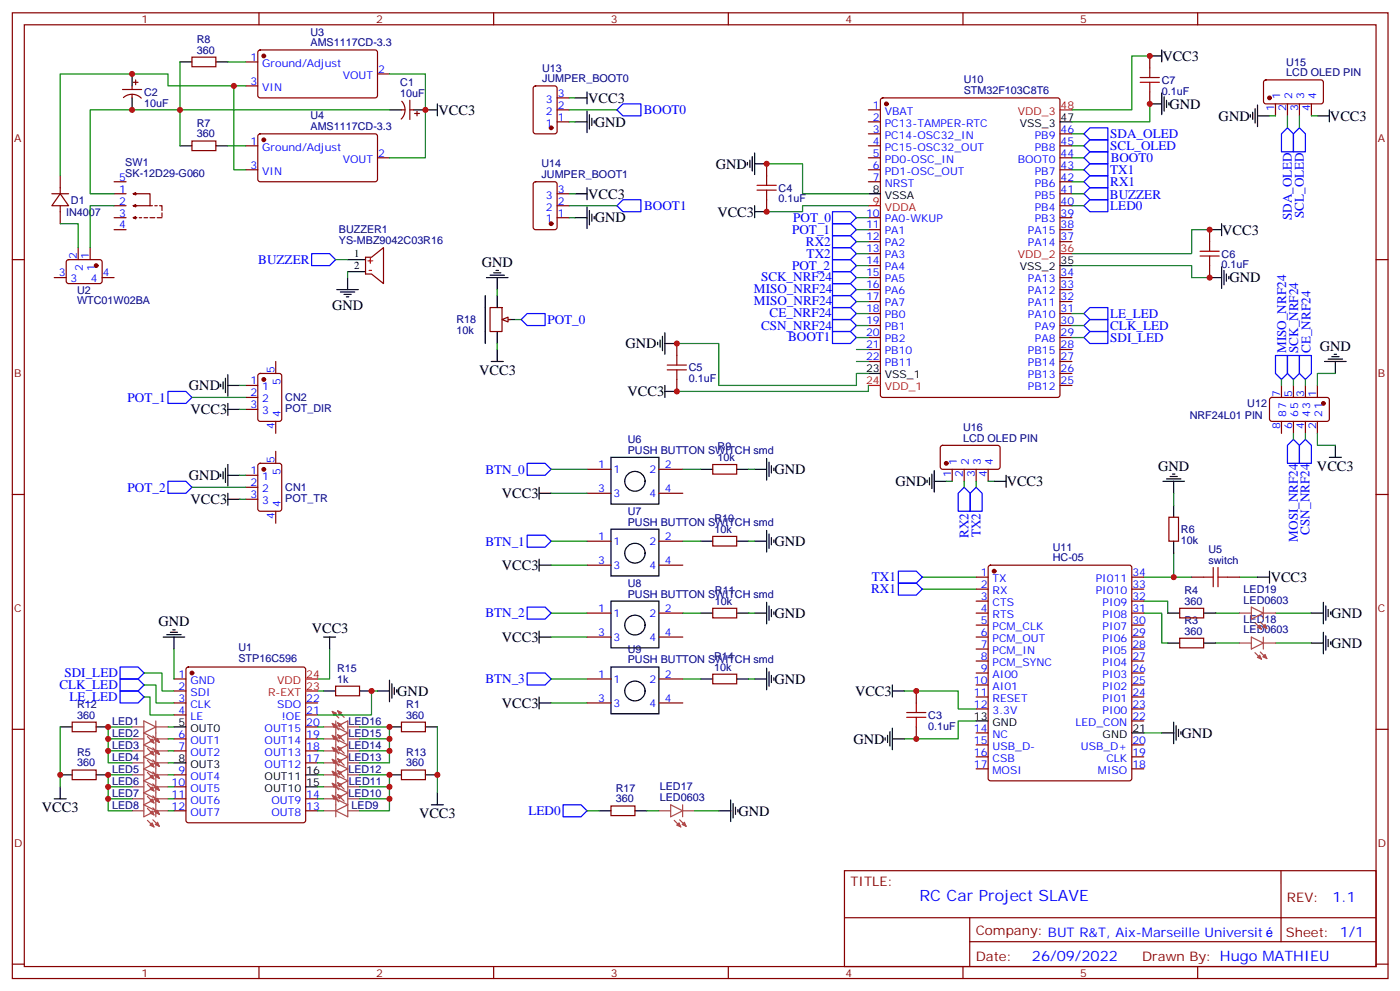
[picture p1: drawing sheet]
<svg xmlns="http://www.w3.org/2000/svg" width="413mm" height="292mm" viewBox="0 0 413 292" stroke-linecap="round" stroke-linejoin="round" font-family="sans-serif">
<g fill="none" stroke="#870000" stroke-width=".35">
<path d="M3.6 3.8h405.4v284.3h-405.4zM7.2 7.3h398.2v277.3h-398.2zM72.4 18.2h3.6M76.2 14.9l.5-.2 34.1 .1 .4 .6v13l-.7 .4h-34.1l-.4-.7v-12.7zM76.3 3.8v3.5M145.5 3.8v3.5M214.6 3.8v3.5M283.7 3.8v3.5M352.9 3.8v3.5M36.1 26.4h5.6M36.4 28.7a3.8 3.8 0 0 1 5.2 .2M38.9 25.3v1.1"/>
<path d="M38.9 27.8v1M39.3 24.2h1.4M40 23.5v1.4M72.4 25.3h3.6M76.2 39.6l.5-.2 34.1 .1 .4 .6v13l-.7 .4h-34.1l-.4-.7v-12.7zM111.2 21.8h3.6M118.3 32.3h1M118.4 29.8a3.8 3.8 0 0 1-.2 5.3M120.8 29.5v5.7M120.8 32.3h1M122.2 33.4h1.4M122.9 32.7v1.4"/>
<path d="M15.3 57h4.9M17.7 57l2.5 3.6h-4.9zM17.7 51.8v5.2M72.4 42.9h3.6M72.4 50h3.6M111.2 46.5h3.6M3.6 76.4h3.6M17.7 60.6v5.3M107.7 75.7h1.8l3.5-2.8v10.6l-3.5-2.8h-1.8zM405.4 76.4h3.6M144.4 90.6h3.5v7h-3.5zM148.6 94.1h1.8"/>
<path d="M72.4 113.5h3.6M72.4 117h3.6M76.2 110.2l.5-.2h5.6l.7 .4v13l-.5 .6-5.8 .1-.7-.5v-12.9zM81.2 106.4v3.6M72.4 139.9h3.6M72.4 120.5h3.6M76.2 136.6l.5-.2h5.6l.7 .5v12.9l-.5 .7h-5.8l-.7-.4v-13zM81.2 124.1v3.5M81.2 132.9v3.5M173 138.2h7M194.1 138.2h7.1M3.6 145.6h3.6"/>
<path d="M72.4 143.5h3.6M72.4 147h3.6M81.2 150.5v3.6M173 145.2h7M173 159.3h7M194.1 145.2h7.1M194.1 159.3h7.1M405.4 145.6h3.6M173 166.4h7M194.1 166.4h7.1M51.3 199.9h3.5M55 196.6l.5-.2h33.9l.5 .2 .2 .5v44.4l-.3 .5-.4 .3h-33.9l-.5-.3-.2-.5v-44.4z"/>
<path d="M173 199.9h7M173 180.5h7M173 187.6h7M194.1 199.9h7.1M194.1 180.5h7.1M194.1 187.6h7.1M3.6 214.7h3.6M21.3 212.6h7v2.8h-7zM51.3 203.4h3.5M51.3 207h3.5M51.3 210.5h3.5M51.3 217.6h3.5"/>
<path d="M90.1 207h3.5M90.1 210.5h3.5M90.1 217.6h3.5M90.1 214h3.5M118.3 212.6h7v2.8h-7zM173 207h7M194.1 207h7.1M405.4 214.7h3.6M21.3 226.7h7v2.9h-7zM51.3 221.1h3.5M51.3 228.1h3.5M51.3 231.7h3.5"/>
<path d="M51.3 235.2h3.5M51.3 238.7h3.5M90.1 221.1h3.5M90.1 235.2h3.5M90.1 238.7h3.5M90.1 224.6h3.5M118.3 226.7h7v2.9h-7zM180 237.3h7.1v2.8h-7.1zM248.8 256.4h156.6v28.2h-156.6zM377.4 256.4v20.9M248.8 270.2h156.5M285.7 277.3h119.6"/>
<path d="M285.7 270.2v14.1M3.6 283.9h3.6M76.3 284.6v3.5M145.5 284.6v3.5M214.6 284.6v3.5M283.7 284.6v3.5M352.9 284.6v3.5M405.4 283.9h3.6"/>
</g>
<g fill="#870000" stroke="#870000" stroke-width=".35">
<circle cx="56.6" cy="198.2" r=".53"/>
<circle cx="77.7" cy="16.5" r=".53"/>
<circle cx="77.7" cy="41.2" r=".53"/>
<circle cx="77.7" cy="138.2" r=".53"/>
<circle cx="77.7" cy="111.7" r=".53"/>
</g>
<g fill="none" stroke="#000" stroke-width=".35">
<path d="M38.9 21.8v3.5M38.9 28.8v3.5M114.8 32.3h3.5M121.8 32.3h3.5M102.4 80h5.3M102.4 76.4h5.3M146.5 87v3.6M146.5 97.6v3.5M148.3 94.1h3.5M180 134.7h14.1v13.7h-14.1zM180 155.8h14.1v13.8h-14.1zM180 177h14.1v13.7h-14.1z"/>
<path d="M180 196.4h14.1v13.7h-14.1zM17.7 214h3.6M28.3 214h3.6M51.3 214h3.5M114.8 214h3.5M125.3 214h3.6M17.7 228.1h3.6M28.3 228.1h3.6M51.3 224.6h3.5M90.1 231.7h3.5M90.1 228.1h3.5M114.8 228.1h3.5"/>
<path d="M125.3 228.1h3.6M176.5 238.7h3.5M187.1 238.7h3.5"/>
<circle cx="187.1" cy="141.7" r="2.96"/>
<circle cx="187.1" cy="162.9" r="2.96"/>
<circle cx="187.1" cy="184.1" r="2.96"/>
<circle cx="187.1" cy="203.5" r="2.96"/>
</g>
<path d="M108.4 76.8h1.4M108.8 79.6h.7M109.1 76.1v1.4M90.1 199.9h3.5M90.1 203.4h3.5" fill="none" stroke="#f00" stroke-width=".35"/>
<g fill="none" stroke="#a64a4a" stroke-width=".35">
<path d="M38.9 214h3.5M38.9 217.6h3.5M42.4 212.3l3.5 1.7-3.5 1.8 3.5 1.8-3.5 1.7 3.5 1.8-3.5 1.7 3.5 1.8-3.5 1.8 3.5 1.7-3.5 1.8 3.5 1.8-3.5 1.7 3.5 1.8-3.5 1.8 3.5 1.7-3.5 1.8zM43.4 216.9l2 1.9M45 216.7l2 1.9M45.9 212.3v28.2M46 214h3.5M46 217.6h3.5M95.4 214h3.4M95.4 217.6h3.4M97.9 216.5l1.9 1.9M97.9 213l1.9 1.9"/>
<path d="M97.9 209.4l1.9 2M98.9 214l3.6-1.7v28.2l-3.6-1.8 3.6-1.7-3.6-1.8 3.6-1.8-3.6-1.7 3.6-1.8-3.6-1.8 3.6-1.7-3.6-1.8 3.6-1.8-3.6-1.7 3.6-1.8-3.6-1.7 3.6-1.8zM98.9 212.3v28.2M99.5 219.9l1.9 1.9M99.5 216.3l1.9 2M99.5 212.8l1.9 1.9M99.5 209.3l1.9 1.9M102.5 214h3.4M102.5 217.6h3.4M38.9 221.1h3.5M38.9 224.6h3.5M38.9 228.1h3.5"/>
<path d="M38.9 231.7h3.5M38.9 235.2h3.5M38.9 238.7h3.5M43.4 220.4l2 1.9M43.4 223.9l2 1.9M43.4 227.4l2 2M43.4 231l2 1.9M43.4 234.5l2 1.9M43.4 238l2 2M45 220.2l2 1.9M45 223.7l2 2M45 227.3l2 1.9"/>
<path d="M45 230.8l2 1.9M45 234.3l2 2M45 237.8l2 2M46 221.1h3.5M46 224.6h3.5M46 228.1h3.5M46 231.7h3.5M46 235.2h3.5M46 238.7h3.5M95.4 221.1h3.4M95.4 224.6h3.4M95.4 228.1h3.4"/>
<path d="M95.4 231.7h3.4M95.4 235.2h3.4M95.4 238.7h3.4M97.9 234.1l1.9 2M97.9 230.6l1.9 2M97.9 227.1l1.9 1.9M97.9 223.6l1.9 1.9M97.9 220l1.9 2M99.5 234l1.9 1.9M99.5 230.4l1.9 2M99.5 226.9l1.9 1.9M99.5 223.4l1.9 1.9"/>
<path d="M102.5 221.1h3.4M102.5 224.6h3.4M102.5 228.1h3.4M102.5 231.7h3.4M102.5 235.2h3.4M102.5 238.7h3.4M194.1 238.7h3.5M197.6 237l3.5 1.7-3.5 1.8zM201.1 237v3.5M201.2 238.7h3.5M43.4 241.5l2 2M45 241.4l2 1.9"/>
<path d="M198.7 241.5l1.9 2M200.3 241.4l1.9 1.9"/>
</g>
<g fill="#a64a4a" stroke="#a64a4a" stroke-width=".29">
<path d="M44.9 217.6l.5 1.2-1.3-.5z"/>
<path d="M45.7 218.1l.7-.7 .6 1.2z"/>
<path d="M44.1 221.8l.8-.7 .5 1.2z"/>
<path d="M45.7 221.6l.7-.7 .6 1.2z"/>
<path d="M44.1 225.3l.8-.7 .5 1.2z"/>
<path d="M45.7 225.1l.7-.7 .6 1.3z"/>
<path d="M44.1 228.8l.8-.7 .5 1.3z"/>
<path d="M45.7 228.7l.7-.7 .6 1.2z"/>
<path d="M44.1 232.4l.8-.7 .5 1.2z"/>
<path d="M45.7 232.2l.7-.7 .6 1.2z"/>
<path d="M44.1 235.9l.8-.7 .5 1.2z"/>
<path d="M45.7 235.7l.7-.7 .6 1.3z"/>
<path d="M44.1 239.4l.8-.7 .5 1.3z"/>
<path d="M45.7 239.3l.7-.8 .6 1.3z"/>
<path d="M44.1 243l.8-.7 .5 1.2z"/>
<path d="M45.7 242.8l.7-.7 .6 1.2z"/>
<path d="M99.5 234l1.2 .5-.7 .7z"/>
<path d="M97.9 234.1l1.2 .6-.7 .7z"/>
<path d="M99.5 230.4l1.2 .6-.7 .7z"/>
<path d="M97.9 230.6l1.2 .5-.7 .7z"/>
<path d="M99.5 226.9l1.2 .5-.7 .7z"/>
<path d="M97.9 227.1l1.2 .5-.7 .7z"/>
<path d="M99.5 223.4l1.2 .5-.7 .7z"/>
<path d="M97.9 223.6l1.2 .5-.7 .7z"/>
<path d="M99.5 219.9l1.2 .5-.7 .7z"/>
<path d="M97.9 220l1.2 .6-.7 .7z"/>
<path d="M99.5 216.3l1.2 .6-.7 .7z"/>
<path d="M97.9 216.5l1.2 .5-.7 .7z"/>
<path d="M99.5 212.8l1.2 .5-.7 .7z"/>
<path d="M97.9 213l1.2 .5-.7 .7z"/>
<path d="M99.5 209.3l1.2 .5-.7 .7z"/>
<path d="M97.9 209.4l1.2 .6-.7 .7z"/>
<path d="M199.4 243l.7-.7 .5 1.2z"/>
<path d="M201 242.8l.7-.7 .5 1.2z"/>
</g>
<path d="M147.9 94.1l1.8-.7v1.4z" fill="#f0f0f0" stroke="#870000" stroke-width=".35"/>
<g fill="none" stroke="#000" stroke-width=".35">
<path d="M53 18.2h3.6M63.6 18.2h3.5M338.8 16.5h3.5M342.3 14.7v3.5M125.3 32.3h3.6M128.9 30.6v3.5M169.4 35.9h3.6M169.4 28.8h3.6M173 27.1v3.5M173 32.7v6.4M173.7 33.8v4.2M174.4 34.8v2.1"/>
<path d="M175.1 35.5v.7M312.3 35.9h3.5M338.8 30.6h3.5M342.3 27.4v6.4M343 28.5v4.2M343.7 29.5v2.1M344.4 30.2v.7M368.4 33.8v.7M369.1 33.1v2.1M369.8 32v4.2M370.5 34.1h3.6M370.5 30.9v6.4"/>
<path d="M388.2 34.1h3.5M391.7 32.3v3.6M53 42.9h3.6M63.6 42.9h3.5M169.4 57h3.6M173 55.3v3.5M220.2 47.9v.7M220.9 47.2v2.1M221.7 46.1v4.2M222.4 48.2h3.5M222.4 45v6.4M255.9 57h3.5"/>
<path d="M146.2 79.6h.7M169.4 64.1h3.6M173 60.9v6.4M173.7 62v4.2M174.4 63v2.2M175.1 63.7v.8M222.4 60.6v3.5M222.4 62.3h3.5M312.3 78.2h3.5M356.4 67.6h3.5M359.9 65.9v3.5M359.9 78.6v6.3"/>
<path d="M360.6 79.6v4.3M99.2 85.3h6.4M100.3 86h4.2M101.4 86.7h2.1M102.1 87.4h.7M102.4 81.7v3.6M143 87v14.1M143.3 81.7h6.4M144.4 81h4.2M145.5 80.3h2.1M146.5 81.7v3.6M195.2 99v4.3"/>
<path d="M195.9 98v6.3M356.4 81.7h3.5M361.4 80.7v2.1M362.1 81.4v.7M65 113.1v.7M65.7 112.4v2.1M66.4 111.4v4.2M67.1 113.5h3.6M67.1 110.3v6.4M67.1 118.8v3.5M144.7 106.4h3.6M146.5 102.9v3.5"/>
<path d="M193.8 100.8v.7M194.5 100.1v2.1M195.9 115.3h3.5M195.9 113.5v3.5M195.9 101.1h3.5M255.9 110h3.5M390.3 106.4h6.3M391.3 105.7h4.3M392.4 105h2.1M393.1 104.3h.7M393.5 106.4v3.6M65 139.6v.7"/>
<path d="M65.7 138.9v2.1M66.4 137.8v4.3M67.1 136.8v6.3M67.1 139.9h3.6M67.1 120.5h3.6M206.5 138.2h3.5M217.1 138.2h3.5M222.4 138.2h3.5M225.9 135v6.4M226.6 136.1v4.2M227.3 137.1v2.1M228 137.8v.7"/>
<path d="M274.6 139.6v4.2M275.3 138.5v6.4M296.4 139.9v3.6M345.5 139.6h.7M391.7 134.7h3.5M393.5 131.1v3.6M67.1 145.2v3.6M67.1 147h3.6M158.9 145.2h3.5M158.9 143.5v3.5M206.5 159.3h3.5M217.1 159.3h3.5"/>
<path d="M222.4 159.3h3.5M225.9 156.2v6.3M226.6 157.2v4.3M227.3 158.3v2.1M228 159v.7M273.2 141.4v.7M273.9 140.7v2.1M275.3 141.7h3.5M292.9 141.7h3.5M342.7 141.7h6.3M343.7 141h4.2M344.8 140.3h2.1"/>
<path d="M345.8 141.7v3.5M345.8 148.8v3.5M345.8 159.3v3.6M158.9 164.6v3.6M158.9 166.4h3.5M225.9 177.3v6.4M226.6 178.4v4.2M227.3 179.5v2.1M370.5 169.9h3.6M374.1 168.2v3.5M389.9 177.3v6.4M390.6 178.4v4.2"/>
<path d="M391.3 179.5v2.1M48.1 187.6h6.3M49.1 186.9h4.3M50.2 186.2h2.1M50.9 185.5h.7M51.3 187.6v3.5M95.4 187.6h3.5M97.1 187.6v3.5M158.9 185.8v3.5M158.9 187.6h3.5M206.5 180.5h3.5M206.5 199.9h3.5"/>
<path d="M217.1 180.5h3.5M217.1 199.9h3.5M222.4 180.5h3.5M222.4 199.9h3.5M225.9 196.7v6.4M226.6 197.8v4.2M227.3 198.9v2.1M228 180.2v.7M228 199.6v.7M344.1 189.3h3.5M344.1 180.5h3.5M354.6 189.3h3.6"/>
<path d="M354.6 180.5h3.6M386.4 189.3h3.5M386.4 180.5h3.5M389.9 186.2v6.3M390.6 187.2v4.3M391.3 188.3v2.1M392 180.2v.7M392 189v.7M95.4 203.4h3.5M105.9 203.4h3.6M111.2 203.4h3.6M114.8 200.3v6.3"/>
<path d="M115.5 201.3v4.3M116.2 202.4v2.1M116.9 203.1v.7M158.9 205.2v3.5M158.9 207h3.5M260.8 217.2v.7M261.5 216.5v2.1M262.2 215.4v4.3M262.9 203.4h3.6M262.9 201.7v3.5M262.9 214.4v6.3M262.9 217.6h3.6"/>
<path d="M287.6 212.3h3.5M333.5 215.8h3.5M342.3 215.8h3.5M345.8 212.6v6.4M346.5 213.7v4.2M347.2 214.7v2.2M347.9 215.4v.7M16 235.2h3.5M17.7 231.7v3.5M127.1 237h3.5M128.9 233.4v3.6M211.8 238.7h3.5"/>
<path d="M215.3 235.5v6.4M216 236.6v4.2M216.7 237.7v2.1M217.4 238.4v.7"/>
</g>
<g fill="none" stroke="#870000" stroke-width=".35">
<path d="M56.6 16.8h7v2.8h-7zM338.8 16.5v3.5M157.3 25.5l.5-.2h5.6l.7 .4v13l-.4 .6-5.9 .1-.7-.5v-12.9zM164.1 32.3h3.6M164.1 35.9h3.6M164.1 28.8h3.6M255.9 32.3h3.5M255.9 35.9h3.5M255.9 39.4h3.5M259.6 29l.5-.2h51.5l.7 .5v87l-.4 .7h-51.8l-.6-.4-.1-87.1zM312.3 39.4h3.5M338.8 27.1v3.5"/>
<path d="M372.5 23.7l.5-.2 16.5 .1 .4 .6v6l-.7 .4-16.5-.1-.4-.6v-5.7zM375.8 30.6v3.5M379.3 30.6v3.5M382.9 30.6v3.5M386.4 30.6v3.5M33.6 53.5h3.5M33.6 57h3.5M40.3 57h-1l.7-.3v.7l-.7-.4h4.9v3.6h-4.9l.7 .3v-.7l-.7 .4h1M56.6 41.5h7v2.8h-7zM157.3 53.7l.5-.2h5.6l.7 .4v13l-.4 .7h-5.9l-.7-.4v-13zM164.1 57h3.6M225.9 48.2v3.6"/>
<path d="M225.9 58.8v3.5M255.9 53.5h3.5M255.9 42.9h3.5M255.9 46.5h3.5M255.9 50h3.5M312.3 53.5h3.5M312.3 57h3.5M312.3 42.9h3.5M312.3 46.5h3.5M312.3 50h3.5M19.7 76.7l.5-.3 9.5 .1 .4 .7-.1 5.9-.6 .4-9.5-.1-.4-.6v-5.6zM23 72.9v3.5"/>
<path d="M26.6 72.9v3.5M33.6 67.6h3.5M33.6 60.6h3.5M33.6 64.1h3.5M39.3 64.1l.7 .4v-.8l-.7 .4h1M41 64.1h.7M42.4 64.1h1.1M44.2 60.6h.7M44.2 64.1h1.4M45.6 60.6h.7M46.3 64.1h1.4M47 60.6h.7v1.4"/>
<path d="M47.7 62.7v1M164.1 60.6h3.6M164.1 64.1h3.6M255.9 67.6h3.5M255.9 64.1h3.5M255.9 71.2h3.5M255.9 74.7h3.5M255.9 78.2h3.5M312.3 67.6h3.5M312.3 60.6h3.5M312.3 64.1h3.5M312.3 71.2h3.5"/>
<path d="M356.4 67.6v3.6M356.4 78.2v3.5M16 81.7h3.5M30.1 81.7h3.5M255.9 81.7h3.5M255.9 85.3h3.5M255.9 88.8h3.5M255.9 92.3h3.5M255.9 95.8h3.5M255.9 99.4h3.5M312.3 81.7h3.5M312.3 85.3h3.5"/>
<path d="M312.3 88.8h3.5M312.3 92.3h3.5M312.3 95.8h3.5M312.3 99.4h3.5M199.4 101.1v3.6M199.4 111.7v3.6M255.9 102.9h3.5M255.9 106.4h3.5M312.3 102.9h3.5M312.3 106.4h3.5M312.3 113.5h3.5M312.3 110h3.5"/>
<path d="M374.3 117.2l.5-.2 16.5 .1 .4 .6-.1 5.9-.6 .5-16.5-.1-.4-.6v-5.7zM377.6 113.5v3.5M381.1 113.5v3.5M384.6 113.5v3.5M388.2 113.5v3.5M210 136.8h7.1v2.8h-7.1zM277.3 131.3l.4-.2 16.5 .1 .5 .6-.1 6-.6 .4-16.5-.1-.5-.6v-5.7zM280.6 138.2v3.5M284.1 138.2v3.5M287.6 138.2v3.5M291.1 138.2v3.5M377.6 124.1v3.5"/>
<path d="M381.1 124.1v3.5M384.6 124.1v3.5M388.2 124.1v3.5M210 157.9h7.1v2.9h-7.1zM344.4 152.3h2.8v7h-2.8zM210 179.1h7.1v2.8h-7.1zM287.6 169.9h3.5M287.6 173.5h3.5M287.6 177h3.5M291.4 166.6l.5-.2h40.9l.6 .4 .1 62.4-.5 .6-41.1 .1-.7-.5-.1-62.3zM333.5 169.9h3.5M333.5 173.5h3.5"/>
<path d="M333.5 177h3.5M347.6 179.1h7v2.8h-7zM351.1 169.9h3.5M361.7 169.9h3.5M210 198.5h7.1v2.8h-7.1zM287.6 180.5h3.5M287.6 184h3.5M287.6 187.6h3.5M287.6 191.1h3.5M287.6 194.6h3.5M287.6 198.2h3.5M333.5 180.5h3.5"/>
<path d="M333.5 184h3.5M333.5 187.6h3.5M333.5 191.1h3.5M333.5 194.6h3.5M333.5 198.2h3.5M347.6 187.9h7v2.8h-7zM98.9 202h7v2.9h-7zM270 203.4v3.6M270 214v3.6M287.6 201.7h3.5M287.6 205.2h3.5M287.6 208.7h3.5"/>
<path d="M287.6 215.8h3.5M287.6 219.3h3.5M333.5 201.7h3.5M333.5 205.2h3.5M333.5 208.7h3.5M333.5 219.3h3.5M333.5 212.3h3.5M287.6 222.8h3.5M287.6 226.4h3.5M333.5 222.8h3.5M333.5 226.4h3.5"/>
</g>
<g fill="#870000" stroke="#870000" stroke-width=".35">
<circle cx="261.2" cy="30.6" r=".53"/>
<circle cx="28.3" cy="78.2" r=".53"/>
<circle cx="292.9" cy="168.2" r=".53"/>
<circle cx="389.9" cy="118.8" r=".53"/>
<circle cx="162.4" cy="37.6" r=".53"/>
<circle cx="162.4" cy="65.9" r=".53"/>
<circle cx="374.1" cy="28.8" r=".53"/>
<circle cx="278.8" cy="136.4" r=".53"/>
</g>
<path d="M312.3 32.3h3.5M255.9 60.6h3.5M312.3 74.7h3.5M255.9 113.5h3.5" fill="none" stroke="#f00" stroke-width=".35"/>
<g fill="none" stroke="#008700" stroke-width=".35">
<path d="M53 18.2v24.7M67.1 18.2h5.3M338.8 16.5h-5.3v15.8h-17.7M68.9 25.3v24.7h3.5M72.4 25.3h-22.9v-3.5h-31.8v30M114.8 21.8h10.5v24.7h-10.5M114.8 32.3h-88.2v24.7h7M167.7 32.3h14.1M167.7 28.8h1.7M167.7 35.9h1.7M315.8 39.4h3.6M338.8 30.6v5.3h-23"/>
<path d="M374.1 34.1h1.7M379.3 34.1v3.5M382.9 34.1v3.5M386.4 34.1h1.8M67.1 42.9h5.3M167.7 57h1.7M225.9 48.2h10.6v8.8h19.4M315.8 42.9h3.6M315.8 50h3.6M315.8 53.5h3.6M315.8 57h3.6M315.8 46.5h3.6"/>
<path d="M17.7 65.9h5.3v7M33.6 60.6h-7v12.3M98.9 76.4h3.5M102.4 80v1.7M167.7 64.1h1.7M167.7 60.6h14.1M252.3 64.1h3.6M252.3 67.6h3.6M252.3 78.2h3.6M252.3 71.2h3.6M252.3 74.7h3.6M255.9 60.6h-19.4v1.7h-10.6"/>
<path d="M315.8 78.2h35.3v3.5h5.3M315.8 60.6h3.6M356.4 67.6h-5.3v7.1h-35.3M146.5 85.3v1.7M151.8 94.1h1.8M252.3 81.7h3.6M252.3 85.3h3.6M252.3 88.8h3.6M252.3 92.3h3.6M252.3 99.4h3.6M252.3 95.8h3.6M315.8 92.3h3.6"/>
<path d="M315.8 99.4h3.6M315.8 95.8h3.6M56.6 117h15.8M70.7 113.5h1.7M146.5 101.1v1.8M199.4 101.1h12.4v12.4h40.5v-3.5h3.6M252.3 102.9h3.6M252.3 106.4h3.6M255.9 113.5v1.8h-56.5M377.6 111.7v1.8M381.1 111.7v1.8M384.6 111.7v1.8"/>
<path d="M393.5 110h-5.3v3.5M70.7 139.9h1.7M70.7 120.5h1.7M162.4 138.2h10.6M201.2 138.2h5.3M220.6 138.2h1.8M381.1 127.6v1.8M384.6 127.6v1.8M388.2 127.6v3.5h5.3M56.6 143.5h15.8M70.7 147h1.7M162.4 159.3h10.6"/>
<path d="M162.4 145.2h10.6M201.2 159.3h5.3M220.6 159.3h1.8M278.8 141.7h1.8M284.1 141.7v1.8M287.6 141.7v1.8M291.1 141.7h1.8M345.8 145.2v3.6M162.4 166.4h10.6M271.7 169.9h15.9M271.7 173.5h15.9M337 177h7.1v3.5"/>
<path d="M337 169.9h14.1M345.8 162.9v7M365.2 169.9h5.3M42.4 198.2h5.3v5.2h3.6M51.3 191.1v8.8M97.1 191.1v8.8h-3.5M162.4 180.5h10.6M162.4 199.9h10.6M162.4 187.6h10.6M201.2 180.5h5.3M201.2 199.9h5.3M220.6 180.5h1.8"/>
<path d="M220.6 199.9h1.8M337 180.5h5.3v8.8h1.8M358.2 189.3h7M358.2 180.5h7M375.8 189.3h10.6M375.8 180.5h10.6M17.7 214v17.7M31.9 217.6v3.5h7M38.9 214h-7v3.6h7M42.4 201.7h3.6v5.3h5.3M42.4 205.2h1.8v5.3h7.1M49.5 214h1.8"/>
<path d="M49.5 217.6h1.8M93.6 203.4h1.8M93.6 214h1.8M93.6 217.6h1.8M105.9 214h8.9v3.6h-8.9M111.2 203.4h-1.7v7.1h-15.9M114.8 217.6v3.5h-8.9M128.9 214v19.4M162.4 207h10.6M266.5 203.4h15.8v5.3h5.3M287.6 212.3h-5.3v5.3h-15.8M337 215.8h5.3"/>
<path d="M31.9 221.1v3.5h7M31.9 231.7v3.5h7M31.9 235.2v3.5h7M38.9 228.1h-7v3.6h7M49.5 238.7h1.8M49.5 221.1h1.8M49.5 224.6h1.8M49.5 228.1h1.8M49.5 231.7h1.8M49.5 235.2h1.8M93.6 238.7h1.8M93.6 221.1h1.8"/>
<path d="M93.6 224.6h1.8M93.6 228.1h1.8M93.6 231.7h1.8M93.6 235.2h1.8M105.9 228.1h8.9v3.6h-8.9M114.8 221.1v3.5h-8.9M114.8 231.7v3.5h-8.9M114.8 235.2v3.5h-8.9M173 238.7h3.5M190.6 238.7h3.5M204.7 238.7h7.1"/>
</g>
<path d="M368.7 178.8l3.5 1.7-3.5 1.8zM372.2 178.8v3.5M365.2 189.3h3.5M365.2 180.5h3.5M368.7 187.6l3.5 1.7-3.5 1.8zM369.8 192.2l1.9 1.9M369.8 183.3l1.9 2M371.3 192l2 1.9M371.3 183.2l2 1.9M372.2 187.6v3.5M372.3 189.3h3.5M372.3 180.5h3.5" fill="none" stroke="#a64a4a" stroke-width=".35"/>
<g fill="#a64a4a" stroke="#a64a4a" stroke-width=".29">
<path d="M370.5 193.6l.7-.7 .5 1.2z"/>
<path d="M372.1 193.4l.7-.7 .5 1.2z"/>
<path d="M370.5 184.7l.7-.7 .5 1.3z"/>
<path d="M372.1 184.6l.7-.7 .5 1.2z"/>
</g>
<g fill="none" stroke="#00f" stroke-width=".35">
<path d="M181.8 32.3l1.8-1.7h5.2v3.5h-5.2zM321.1 37.6h5.3v3.6h-5.3l-1.7-1.8zM379.3 37.6l1.8 1.8v5.3h-3.5v-5.3zM382.9 37.6l1.7 1.8v5.3h-3.5v-5.3zM319.4 50l1.7-1.8h5.3v3.6h-5.3zM319.4 42.9l1.7-1.7h5.3v3.5h-5.3zM319.4 57l1.7-1.7h5.3v3.5h-5.3zM321.1 51.8h5.3v3.5h-5.3l-1.7-1.8zM321.1 44.7h5.3v3.5h-5.3l-1.7-1.7zM91.8 74.7h5.3l1.8 1.7-1.8 1.8h-5.3zM181.8 60.6l1.8-1.8h5.2v3.5h-5.2zM245.3 80h5.3l1.7 1.7-1.7 1.8h-5.3z"/>
<path d="M245.3 62.3h5.3l1.7 1.8-1.7 1.8h-5.3zM245.3 65.9h5.3l1.7 1.7-1.7 1.8h-5.3zM245.3 76.4h5.3l1.7 1.8-1.7 1.8h-5.3zM245.3 69.4h5.3l1.7 1.8-1.7 1.7h-5.3zM245.3 72.9h5.3l1.7 1.8-1.7 1.7h-5.3zM319.4 60.6l1.7-1.8h5.3v3.5h-5.3zM153.6 94.1l1.7-1.8h5.3v3.5h-5.3zM245.3 83.5h5.3l1.7 1.8-1.7 1.7h-5.3zM245.3 87h5.3l1.7 1.8-1.7 1.8h-5.3zM245.3 90.6h5.3l1.7 1.7-1.7 1.8h-5.3zM245.3 94.1h5.3l1.7 1.7-1.7 1.8h-5.3zM245.3 97.6h5.3l1.7 1.8-1.7 1.7h-5.3z"/>
<path d="M319.4 99.4l1.7-1.8h5.3v3.5h-5.3zM321.1 90.6h5.3v3.5h-5.3l-1.7-1.8zM321.1 94.1h5.3v3.5h-5.3l-1.7-1.8zM49.5 115.3h5.3l1.8 1.7-1.8 1.8h-5.3zM375.8 104.7h3.5v5.3l-1.7 1.7-1.8-1.7zM379.3 104.7h3.6v5.3l-1.8 1.7-1.8-1.7zM382.9 104.7h3.5v5.3l-1.8 1.7-1.7-1.7zM155.3 136.4h5.3l1.8 1.8-1.8 1.7h-5.3zM381.1 129.4l1.8 1.7v5.3h-3.6v-5.3zM382.9 131.1l1.7-1.7 1.8 1.7v5.3h-3.5zM49.5 141.7h5.3l1.8 1.8-1.8 1.7h-5.3zM155.3 157.6h5.3l1.8 1.7-1.8 1.8h-5.3z"/>
<path d="M282.3 145.2l1.8-1.7 1.8 1.7v5.3h-3.6zM287.6 143.5l1.8 1.7v5.3h-3.5v-5.3zM155.3 178.8h5.3l1.8 1.7-1.8 1.8h-5.3zM264.7 171.7h5.3l1.7 1.8-1.7 1.7h-5.3zM264.7 168.2h5.3l1.7 1.7-1.7 1.8h-5.3zM35.4 196.4h5.3l1.7 1.8-1.7 1.7h-5.3zM35.4 199.9h5.3l1.7 1.8-1.7 1.7h-5.3zM155.3 198.2h5.3l1.8 1.7-1.8 1.8h-5.3zM35.4 203.4h5.3l1.7 1.8-1.7 1.8h-5.3zM165.9 237h5.3l1.8 1.7-1.8 1.8h-5.3z"/>
</g>
<g fill="none" stroke="#a10000" stroke-width=".35">
<path d="M336 24.2h5.6M336 22.8h5.6M338.8 20v2.8M338.8 24.2v2.9M223.1 54.6h5.6M223.1 56h5.6M225.9 51.8v2.8M225.9 56v2.8M353.6 75.4h5.6M353.6 74h5.6M356.4 71.2v2.8M356.4 75.4v2.8"/>
<path d="M196.6 107.5h5.6M196.6 108.9h5.6M199.4 104.7v2.8M199.4 108.9v2.8M354.6 169.9h2.9M357.5 167.1v5.7M358.9 167.1v5.7M358.9 169.9h2.8M267.2 211.2h5.6M267.2 209.8h5.6M270 207v2.8M270 211.2v2.8"/>
</g>
<g fill="#c00">
<circle cx="345.8" cy="169.9" r=".88"/>
<circle cx="270" cy="217.6" r=".88"/>
<circle cx="270" cy="203.4" r=".88"/>
<circle cx="125.3" cy="32.3" r=".88"/>
<circle cx="225.9" cy="48.2" r=".88"/>
<circle cx="225.9" cy="62.3" r=".88"/>
<circle cx="338.8" cy="30.6" r=".88"/>
<circle cx="338.8" cy="16.5" r=".88"/>
<circle cx="356.4" cy="67.6" r=".88"/>
<circle cx="356.4" cy="81.7" r=".88"/>
<circle cx="53" cy="32.3" r=".88"/>
<circle cx="38.9" cy="32.3" r=".88"/>
<circle cx="68.9" cy="25.3" r=".88"/>
<circle cx="38.9" cy="21.8" r=".88"/>
<circle cx="199.4" cy="115.3" r=".88"/>
<circle cx="199.4" cy="101.1" r=".88"/>
<circle cx="109.5" cy="203.4" r=".88"/>
<circle cx="31.9" cy="214" r=".88"/>
<circle cx="31.9" cy="217.6" r=".88"/>
<circle cx="31.9" cy="221.1" r=".88"/>
<circle cx="31.9" cy="228.1" r=".88"/>
<circle cx="31.9" cy="231.7" r=".88"/>
<circle cx="31.9" cy="235.2" r=".88"/>
<circle cx="114.8" cy="214" r=".88"/>
<circle cx="114.8" cy="217.6" r=".88"/>
<circle cx="114.8" cy="221.1" r=".88"/>
<circle cx="114.8" cy="228.1" r=".88"/>
<circle cx="114.8" cy="231.7" r=".88"/>
<circle cx="114.8" cy="235.2" r=".88"/>
<circle cx="128.9" cy="228.1" r=".88"/>
<circle cx="17.7" cy="228.1" r=".88"/>
</g>
<text font-size="4.6" fill="#00f" x="270.9" y="265.4">RC Car Project SLAVE</text>
<g font-size="4.2">
<text x="342.5" y="17.9">VCC3</text>
<text x="129.2" y="33.8">VCC3</text>
<text x="173.3" y="30.2">VCC3</text>
<text x="344.6" y="32">GND</text>
<text x="359.1" y="35.6">GND</text>
<text x="391.9" y="35.6">VCC3</text>
<text x="175.3" y="37.3">GND</text>
<text x="210.9" y="49.6">GND</text>
<text x="173.3" y="58.5">VCC3</text>
<text x="175.3" y="65.5">GND</text>
<text x="211.4" y="63.7">VCC3</text>
<text x="360.1" y="69.1">VCC3</text>
<text x="141.9" y="78.6">GND</text>
<text x="362.2" y="83.2">GND</text>
<text x="97.8" y="91.4">GND</text>
<text x="184.3" y="102.6">GND</text>
<text x="388.9" y="103.2">GND</text>
<text x="141.2" y="110.3">VCC3</text>
<text x="55.7" y="114.9">GND</text>
<text x="184.9" y="116.7">VCC3</text>
<text x="56.1" y="122">VCC3</text>
<text x="55.7" y="141.4">GND</text>
<text x="228.2" y="139.6">GND</text>
<text x="263.8" y="143.1">GND</text>
<text x="296.6" y="143.2">VCC3</text>
<text x="341.2" y="138.5">GND</text>
<text x="388" y="138.6">VCC3</text>
<text x="56.1" y="148.4">VCC3</text>
<text x="147.9" y="146.6">VCC3</text>
<text x="228.2" y="160.8">GND</text>
<text x="147.9" y="167.8">VCC3</text>
<text x="374.4" y="171.3">VCC3</text>
<text x="46.7" y="184.3">GND</text>
<text x="228.2" y="182">GND</text>
<text x="392.2" y="182">GND</text>
<text x="91.8" y="186.4">VCC3</text>
<text x="147.9" y="189">VCC3</text>
<text x="392.2" y="190.8">GND</text>
<text x="228.2" y="201.4">GND</text>
<text x="117.1" y="204.9">GND</text>
<text x="147.9" y="208.4">VCC3</text>
<text x="251.9" y="204.9">VCC3</text>
<text x="251.5" y="219">GND</text>
<text x="348.1" y="217.2">GND</text>
<text x="12.3" y="239.2">VCC3</text>
<text x="123.5" y="240.9">VCC3</text>
<text x="217.6" y="240.2">GND</text>
</g>
<g font-size="4.2" fill="#00f">
<text x="392.6" y="265.6">1.1</text>
<text x="304.1" y="283">26/09/2022</text>
</g>
<g font-size="3.9" fill="#00f">
<text x="189.7" y="33.7">BOOT0</text>
<text x="327.1" y="40.7">SDA_OLED</text>
<text x="327.1" y="44.2">SCL_OLED</text>
<text x="327.3" y="47.8">BOOT0</text>
<text x="327.1" y="51.3">TX1</text>
<text x="327" y="58.5">BUZZER</text>
<text x="327.1" y="54.8">RX1</text>
<text x="189.8" y="61.9">BOOT1</text>
<text x="233.7" y="65.4">POT_0</text>
<text x="327.1" y="61.8">LED0</text>
<text x="380.6" y="64.8" transform="rotate(-90 380.6 64.8)">SDA_OLED</text>
<text x="384.1" y="64.2" transform="rotate(-90 384.1 64.2)">SCL_OLED</text>
<text x="233.4" y="68.9">POT_1</text>
<text x="76.1" y="77.6">BUZZER</text>
<text x="237.5" y="72.4">RX2</text>
<text x="237.7" y="75.9">TX2</text>
<text x="224.2" y="82.8">SCK_NRF24</text>
<text x="233.4" y="79.5">POT_2</text>
<text x="222.2" y="86.4">MISO_NRF24</text>
<text x="222.2" y="89.9">MISO_NRF24</text>
<text x="161.3" y="95.3">POT_0</text>
<text x="226.8" y="93.3">CE_NRF24</text>
<text x="327.1" y="93.7">LE_LED</text>
<text x="224.2" y="97.1">CSN_NRF24</text>
<text x="232.2" y="100.5">BOOT1</text>
<text x="327.1" y="97.2">CLK_LED</text>
<text x="327.1" y="100.7">SDI_LED</text>
<text x="378.9" y="104" transform="rotate(-90 378.9 104)">MISO_NRF24</text>
<text x="382.5" y="104" transform="rotate(-90 382.5 104)">SCK_NRF24</text>
<text x="386.1" y="104" transform="rotate(-90 386.1 104)">CE_NRF24</text>
<text x="37.6" y="118.3">POT_1</text>
<text x="143" y="139.5">BTN_0</text>
<text x="37.6" y="144.7">POT_2</text>
<text x="143" y="160.6">BTN_1</text>
<text x="285.3" y="158.3" transform="rotate(-90 285.3 158.3)">RX2</text>
<text x="288.9" y="158.1" transform="rotate(-90 288.9 158.1)">TX2</text>
<text x="382.4" y="159.5" transform="rotate(-90 382.4 159.5)">MOSI_NRF24</text>
<text x="385.9" y="157.4" transform="rotate(-90 385.9 157.4)">CSN_NRF24</text>
<text x="256.9" y="171.2">TX1</text>
<text x="256.7" y="174.7">RX1</text>
<text x="143" y="181.7">BTN_2</text>
<text x="17.5" y="202.9">CLK_LED</text>
<text x="19" y="199.4">SDI_LED</text>
<text x="143" y="201.1">BTN_3</text>
<text x="20.5" y="206.5">LE_LED</text>
<text x="155.7" y="240">LED0</text>
</g>
<g font-size="3.9" fill="#800">
<text x="250.6" y="260.9">TITLE:</text>
<text x="379.2" y="265.6">REV:</text>
<text x="287.5" y="275.1">Company: BUT R&amp;T, Aix-Marseille Universit</text>
<text x="378.9" y="275.8">Sheet: 1/1</text>
<text x="287.5" y="282.8">Date:</text>
<text x="336.5" y="282.9">Drawn By: Hugo MATHIEU</text>
</g>
<g font-size="3.2" fill="#800">
<text x="41.7" y="6.8">1</text>
<text x="110.9" y="6.8">2</text>
<text x="180" y="6.8">3</text>
<text x="249.2" y="6.8">4</text>
<text x="318.3" y="6.8">5</text>
<text x="4.2" y="41.9">A</text>
<text x="406" y="41.9">A</text>
<text x="4.2" y="111">B</text>
<text x="406" y="111">B</text>
<text x="4.2" y="180.2">C</text>
<text x="406" y="180.2">C</text>
<text x="4.2" y="249.3">D</text>
<text x="406" y="249.3">D</text>
<text x="41.7" y="287.6">1</text>
<text x="110.9" y="287.6">2</text>
<text x="180" y="287.6">3</text>
<text x="249.2" y="287.6">4</text>
<text x="318.3" y="287.6">5</text>
</g>
<g font-size="3.2" fill="#000080">
<text x="91.5" y="10.5">U3</text>
<text x="58" y="15.8">360</text>
<text x="58" y="12.6">R8</text>
<text x="91.5" y="13.7">AMS1117CD-3.3</text>
<text x="159.7" y="21.1">U13</text>
<text x="379" y="22.5">LCD OLED PIN</text>
<text x="379" y="19.4">U15</text>
<text x="42.4" y="28.2">C2</text>
<text x="118" y="28.5">10uF</text>
<text x="118" y="25.2">C1</text>
<text x="159.7" y="24.2">JUMPER_BOOT0</text>
<text x="283.9" y="27.7">STM32F103C8T6</text>
<text x="283.9" y="24.5">U10</text>
<text x="342.3" y="27.9">0.1uF</text>
<text x="342.3" y="24.6">C7</text>
<text x="42.4" y="31.4">10uF</text>
<text x="91.5" y="35.2">U4</text>
<text x="58" y="40.5">360</text>
<text x="58" y="37.3">R7</text>
<text x="91.5" y="38.3">AMS1117CD-3.3</text>
<text x="36.9" y="52.1">SK-12D29-G060</text>
<text x="36.9" y="48.9">SW1</text>
<text x="159.6" y="52.5">JUMPER_BOOT1</text>
<text x="159.6" y="49.3">U14</text>
<text x="20.9" y="60">D1</text>
<text x="229.4" y="59.6">0.1uF</text>
<text x="229.4" y="56.5">C4</text>
<text x="19.5" y="63.5">IN4007</text>
<text x="99.9" y="71.9">YS-MBZ9042C03R16</text>
<text x="99.9" y="68.7">BUZZER1</text>
<text x="359.9" y="75.9">C6</text>
<text x="359.9" y="79">0.1uF</text>
<text x="22.7" y="89.6">WTC01W02BA</text>
<text x="22.7" y="86.5">U2</text>
<text x="134.5" y="95.2">R18</text>
<text x="134.5" y="98.4">10k</text>
<text x="203" y="112.5">0.1uF</text>
<text x="203" y="109.4">C5</text>
<text x="84.1" y="118.1">CN2</text>
<text x="367.5" y="119.9">U12</text>
<text x="84.1" y="121.2">POT_DIR</text>
<text x="350.5" y="123.5">NRF24L01 PIN</text>
<text x="185" y="130.4">U6</text>
<text x="283.8" y="130.1">LCD OLED PIN</text>
<text x="283.8" y="127">U16</text>
<text x="185" y="133.6">PUSH BUTTON SWITCH smd</text>
<text x="211.4" y="135.7">10k</text>
<text x="211.4" y="132.5">R9</text>
<text x="84.1" y="147.7">POT_TR</text>
<text x="84.1" y="144.5">CN1</text>
<text x="185" y="154.8">PUSH BUTTON SWITCH smd</text>
<text x="185" y="151.6">U7</text>
<text x="210.5" y="153.7">R10</text>
<text x="210.5" y="156.9">10k</text>
<text x="347.9" y="160.1">10k</text>
<text x="347.9" y="157">R6</text>
<text x="310.2" y="165.3">HC-05</text>
<text x="310.2" y="162.1">U11</text>
<text x="356.1" y="166.1">switch</text>
<text x="356.1" y="162.8">U5</text>
<text x="185" y="172.8">U8</text>
<text x="185" y="175.9">PUSH BUTTON SWITCH smd</text>
<text x="210.6" y="178">10k</text>
<text x="210.6" y="174.8">R11</text>
<text x="349" y="178">360</text>
<text x="349" y="174.9">R4</text>
<text x="366.4" y="177.7">LED0603</text>
<text x="366.4" y="174.6">LED19</text>
<text x="349" y="183.7">R3</text>
<text x="366.4" y="183.4">LED18</text>
<text x="70.3" y="191.8">U1</text>
<text x="349" y="186.9">360</text>
<text x="366.4" y="186.5">LED0603</text>
<text x="70.3" y="195">STP16C596</text>
<text x="99.3" y="197.8">R15</text>
<text x="185" y="195.3">PUSH BUTTON SWITCH smd</text>
<text x="185" y="192.2">U9</text>
<text x="210.4" y="197.4">10k</text>
<text x="210.4" y="194.2">R14</text>
<text x="99.3" y="201">1k</text>
<text x="22.7" y="208.4">R12</text>
<text x="119.7" y="208.4">R1</text>
<text x="22.7" y="211.6">360</text>
<text x="33" y="213.4">LED1</text>
<text x="102.7" y="213.4">LED16</text>
<text x="119.7" y="211.6">360</text>
<text x="273.5" y="214.9">0.1uF</text>
<text x="273.5" y="211.6">C3</text>
<text x="33" y="216.9">LED2</text>
<text x="33" y="220.5">LED3</text>
<text x="102.7" y="216.9">LED15</text>
<text x="102.7" y="220.5">LED14</text>
<text x="22.7" y="225.7">360</text>
<text x="22.7" y="222.5">R5</text>
<text x="33" y="224">LED4</text>
<text x="33" y="227.5">LED5</text>
<text x="102.7" y="227.5">LED12</text>
<text x="102.7" y="224">LED13</text>
<text x="119.7" y="225.7">360</text>
<text x="119.7" y="222.5">R13</text>
<text x="33" y="231">LED6</text>
<text x="102.8" y="231">LED11</text>
<text x="181.4" y="233.1">R17</text>
<text x="194.4" y="232.7">LED17</text>
<text x="33" y="234.6">LED7</text>
<text x="33" y="238.1">LED8</text>
<text x="102.7" y="234.6">LED10</text>
<text x="103.6" y="238.1">LED9</text>
<text x="181.4" y="236.3">360</text>
<text x="194.4" y="235.9">LED0603</text>
</g>
<g font-size="3.2" fill="#00f">
<text x="73.8" y="17.9">1</text>
<text x="77.3" y="19.6">Ground/Adjust</text>
<text x="101" y="23.2">VOUT</text>
<text x="111.4" y="21.4">2</text>
<text x="73.8" y="24.9">3</text>
<text x="77.3" y="26.7">VIN</text>
<text x="164.3" y="28.5">3</text>
<text x="377.2" y="29.3" transform="rotate(-90 377.2 29.3)">1</text>
<text x="380.8" y="29.3" transform="rotate(-90 380.8 29.3)">2</text>
<text x="384.3" y="29.3" transform="rotate(-90 384.3 29.3)">3</text>
<text x="387.8" y="29.3" transform="rotate(-90 387.8 29.3)">4</text>
<text x="160.8" y="33.8">2</text>
<text x="160.8" y="30.2">3</text>
<text x="164.3" y="35.5">1</text>
<text x="164.3" y="32">2</text>
<text x="257.2" y="32">1</text>
<text x="257.2" y="35.5">2</text>
<text x="260.7" y="33.8">VBAT</text>
<text x="375.5" y="32.8" transform="rotate(-90 375.5 32.8)">1</text>
<text x="379" y="32.8" transform="rotate(-90 379 32.8)">2</text>
<text x="382.5" y="32.8" transform="rotate(-90 382.5 32.8)">3</text>
<text x="386" y="32.8" transform="rotate(-90 386 32.8)">4</text>
<text x="160.8" y="37.3">1</text>
<text x="257.2" y="39.1">3</text>
<text x="260.7" y="37.3">PC13-TAMPER-RTC</text>
<text x="260.7" y="40.8">PC14-OSC32_IN</text>
<text x="304.9" y="40.8">PB9</text>
<text x="312.5" y="39.1">46</text>
<text x="73.8" y="42.6">1</text>
<text x="77.3" y="44.3">Ground/Adjust</text>
<text x="101" y="47.9">VOUT</text>
<text x="111.4" y="46.1">2</text>
<text x="257.2" y="42.6">4</text>
<text x="257.2" y="46.1">5</text>
<text x="260.7" y="44.3">PC15-OSC32_OUT</text>
<text x="260.7" y="47.9">PD0-OSC_IN</text>
<text x="299.9" y="47.9">BOOT0</text>
<text x="304.9" y="44.3">PB8</text>
<text x="312.5" y="46.1">44</text>
<text x="312.5" y="42.6">45</text>
<text x="35.1" y="53.2">5</text>
<text x="73.8" y="49.6">3</text>
<text x="77.3" y="51.4">VIN</text>
<text x="257.2" y="49.6">6</text>
<text x="257.2" y="53.2">7</text>
<text x="260.7" y="51.4">PD1-OSC_OUT</text>
<text x="304.9" y="51.4">PB7</text>
<text x="312.5" y="53.2">42</text>
<text x="312.5" y="49.6">43</text>
<text x="35.1" y="56.7">1</text>
<text x="160.8" y="58.5">3</text>
<text x="164.3" y="56.7">3</text>
<text x="260.7" y="54.9">NRST</text>
<text x="304.9" y="58.5">PB5</text>
<text x="304.9" y="54.9">PB6</text>
<text x="312.5" y="56.7">41</text>
<text x="35.1" y="60.2">2</text>
<text x="35.1" y="63.7">3</text>
<text x="160.8" y="65.5">1</text>
<text x="160.8" y="62">2</text>
<text x="164.3" y="63.7">1</text>
<text x="164.3" y="60.2">2</text>
<text x="255.2" y="63.7">10</text>
<text x="260.7" y="65.5">PA0-WKUP</text>
<text x="304.9" y="65.5">PB3</text>
<text x="304.9" y="62">PB4</text>
<text x="312.5" y="63.7">39</text>
<text x="312.5" y="60.2">40</text>
<text x="35.1" y="67.3">4</text>
<text x="255.2" y="67.3">11</text>
<text x="255.2" y="70.8">12</text>
<text x="260.7" y="69">PA1</text>
<text x="302.9" y="69">PA15</text>
<text x="312.5" y="70.8">37</text>
<text x="312.5" y="67.3">38</text>
<text x="22.7" y="76.3" transform="rotate(-90 22.7 76.3)">2</text>
<text x="26.2" y="76.3" transform="rotate(-90 26.2 76.3)">1</text>
<text x="255.2" y="74.3">13</text>
<text x="255.2" y="77.9">14</text>
<text x="260.7" y="72.6">PA2</text>
<text x="260.7" y="76.1">PA3</text>
<text x="302.9" y="72.6">PA14</text>
<text x="17.3" y="81.4">3</text>
<text x="20.8" y="83.1">3</text>
<text x="24.4" y="79.8" transform="rotate(-90 24.4 79.8)">2</text>
<text x="26.8" y="83.1">4</text>
<text x="28" y="79.8" transform="rotate(-90 28 79.8)">1</text>
<text x="30.3" y="81.4">4</text>
<text x="255.2" y="81.4">15</text>
<text x="260.7" y="79.6">PA4</text>
<text x="260.7" y="83.1">PA5</text>
<text x="302.9" y="83.1">PA13</text>
<text x="312.5" y="81.4">34</text>
<text x="255.2" y="84.9">16</text>
<text x="255.2" y="88.4">17</text>
<text x="260.7" y="86.7">PA6</text>
<text x="302.9" y="86.7">PA12</text>
<text x="312.5" y="88.4">32</text>
<text x="312.5" y="84.9">33</text>
<text x="255.2" y="92">18</text>
<text x="255.2" y="95.5">19</text>
<text x="260.7" y="90.2">PA7</text>
<text x="260.7" y="93.7">PB0</text>
<text x="302.9" y="93.7">PA10</text>
<text x="302.9" y="90.2">PA11</text>
<text x="312.5" y="95.5">30</text>
<text x="312.5" y="92">31</text>
<text x="255.2" y="99">20</text>
<text x="260.7" y="97.3">PB1</text>
<text x="260.7" y="100.8">PB2</text>
<text x="304.9" y="100.8">PA8</text>
<text x="304.9" y="97.3">PA9</text>
<text x="312.5" y="99">29</text>
<text x="255.2" y="102.6">21</text>
<text x="255.2" y="106.1">22</text>
<text x="260.7" y="104.3">PB10</text>
<text x="260.7" y="107.8">PB11</text>
<text x="302.9" y="107.8">PB14</text>
<text x="302.9" y="104.3">PB15</text>
<text x="312.5" y="106.1">27</text>
<text x="312.5" y="102.6">28</text>
<text x="73.8" y="113.1">1</text>
<text x="80.9" y="109.8" transform="rotate(-90 80.9 109.8)">5</text>
<text x="82.7" y="113.3" transform="rotate(-90 82.7 113.3)">5</text>
<text x="302.9" y="111.4">PB13</text>
<text x="312.5" y="113.1">25</text>
<text x="312.5" y="109.6">26</text>
<text x="73.8" y="116.7">2</text>
<text x="77.3" y="114.9">1</text>
<text x="77.3" y="118.4">2</text>
<text x="302.9" y="114.9">PB12</text>
<text x="377.2" y="116.8" transform="rotate(-90 377.2 116.8)">7</text>
<text x="380.8" y="116.8" transform="rotate(-90 380.8 116.8)">5</text>
<text x="384.3" y="116.8" transform="rotate(-90 384.3 116.8)">3</text>
<text x="387.8" y="116.8" transform="rotate(-90 387.8 116.8)">1</text>
<text x="73.8" y="120.2">3</text>
<text x="77.3" y="122">3</text>
<text x="82.7" y="122.8" transform="rotate(-90 82.7 122.8)">4</text>
<text x="379" y="122.8" transform="rotate(-90 379 122.8)">87</text>
<text x="382.5" y="122.8" transform="rotate(-90 382.5 122.8)">65</text>
<text x="386" y="122.8" transform="rotate(-90 386 122.8)">43</text>
<text x="389.6" y="122.8" transform="rotate(-90 389.6 122.8)">21</text>
<text x="80.9" y="126.3" transform="rotate(-90 80.9 126.3)">4</text>
<text x="377.2" y="126.3" transform="rotate(-90 377.2 126.3)">8</text>
<text x="380.8" y="126.3" transform="rotate(-90 380.8 126.3)">6</text>
<text x="384.3" y="126.3" transform="rotate(-90 384.3 126.3)">4</text>
<text x="387.8" y="126.3" transform="rotate(-90 387.8 126.3)">2</text>
<text x="80.9" y="136.2" transform="rotate(-90 80.9 136.2)">5</text>
<text x="176.2" y="137.8">1</text>
<text x="195.9" y="137.8">2</text>
<text x="282" y="136.9" transform="rotate(-90 282 136.9)">1</text>
<text x="285.5" y="136.9" transform="rotate(-90 285.5 136.9)">2</text>
<text x="289" y="136.9" transform="rotate(-90 289 136.9)">3</text>
<text x="292.6" y="136.9" transform="rotate(-90 292.6 136.9)">4</text>
<text x="73.8" y="139.6">1</text>
<text x="73.8" y="143.1">2</text>
<text x="77.3" y="141.4">1</text>
<text x="82.7" y="139.7" transform="rotate(-90 82.7 139.7)">5</text>
<text x="180.7" y="139.2">1</text>
<text x="191.4" y="139.2">2</text>
<text x="280.2" y="140.4" transform="rotate(-90 280.2 140.4)">1</text>
<text x="283.7" y="140.4" transform="rotate(-90 283.7 140.4)">2</text>
<text x="287.3" y="140.4" transform="rotate(-90 287.3 140.4)">3</text>
<text x="290.8" y="140.4" transform="rotate(-90 290.8 140.4)">4</text>
<text x="73.8" y="146.6">3</text>
<text x="77.3" y="144.9">2</text>
<text x="77.3" y="148.4">3</text>
<text x="82.7" y="149.2" transform="rotate(-90 82.7 149.2)">4</text>
<text x="176.2" y="144.9">3</text>
<text x="180.7" y="146.3">3</text>
<text x="191.4" y="146.3">4</text>
<text x="195.9" y="144.9">4</text>
<text x="80.9" y="152.7" transform="rotate(-90 80.9 152.7)">4</text>
<text x="176.2" y="159">1</text>
<text x="180.7" y="160.4">1</text>
<text x="191.4" y="160.4">2</text>
<text x="195.9" y="159">2</text>
<text x="176.2" y="166.1">3</text>
<text x="180.7" y="167.5">3</text>
<text x="191.4" y="167.5">4</text>
<text x="195.9" y="166.1">4</text>
<text x="289" y="169.6">1</text>
<text x="289" y="173.1">2</text>
<text x="292.5" y="171.3">TX</text>
<text x="322.9" y="171.3">PI011</text>
<text x="333.7" y="173.1">33</text>
<text x="333.7" y="169.6">34</text>
<text x="289" y="176.6">3</text>
<text x="292.5" y="174.9">RX</text>
<text x="292.5" y="178.4">CTS</text>
<text x="322.9" y="174.9">PI010</text>
<text x="324.9" y="178.4">PI09</text>
<text x="333.7" y="176.6">32</text>
<text x="176.2" y="180.2">1</text>
<text x="180.7" y="181.6">1</text>
<text x="191.4" y="181.6">2</text>
<text x="195.9" y="180.2">2</text>
<text x="289" y="180.2">4</text>
<text x="289" y="183.7">5</text>
<text x="292.5" y="181.9">RTS</text>
<text x="292.5" y="185.5">PCM_CLK</text>
<text x="324.9" y="185.5">PI07</text>
<text x="324.9" y="181.9">PI08</text>
<text x="333.7" y="183.7">30</text>
<text x="333.7" y="180.2">31</text>
<text x="176.2" y="187.2">3</text>
<text x="180.7" y="188.6">3</text>
<text x="191.4" y="188.6">4</text>
<text x="195.9" y="187.2">4</text>
<text x="289" y="187.2">6</text>
<text x="289" y="190.7">7</text>
<text x="292.5" y="189">PCM_OUT</text>
<text x="324.9" y="189">PI06</text>
<text x="333.7" y="190.7">28</text>
<text x="333.7" y="187.2">29</text>
<text x="289" y="194.3">8</text>
<text x="289" y="197.8">9</text>
<text x="292.5" y="192.5">PCM_IN</text>
<text x="292.5" y="196">PCM_SYNC</text>
<text x="324.9" y="196">PI04</text>
<text x="324.9" y="192.5">PI05</text>
<text x="333.7" y="197.8">26</text>
<text x="333.7" y="194.3">27</text>
<text x="52.6" y="199.6">1</text>
<text x="52.6" y="203.1">2</text>
<text x="56.1" y="201.3">GND</text>
<text x="176.2" y="199.6">1</text>
<text x="180.7" y="201">1</text>
<text x="191.4" y="201">2</text>
<text x="195.9" y="199.6">2</text>
<text x="286.9" y="201.3">10</text>
<text x="292.5" y="199.6">AI00</text>
<text x="292.5" y="203.1">AI01</text>
<text x="324.9" y="203.1">PI02</text>
<text x="324.9" y="199.6">PI03</text>
<text x="333.7" y="201.3">25</text>
<text x="52.6" y="206.6">3</text>
<text x="56.1" y="204.9">SDI</text>
<text x="56.1" y="208.4">CLK</text>
<text x="81.6" y="208.4">SDO</text>
<text x="90.2" y="206.6">22</text>
<text x="176.2" y="206.6">3</text>
<text x="180.7" y="208">3</text>
<text x="191.4" y="208">4</text>
<text x="195.9" y="206.6">4</text>
<text x="286.9" y="204.9">11</text>
<text x="286.9" y="208.4">12</text>
<text x="292.5" y="206.6">RESET</text>
<text x="324.9" y="206.6">PI01</text>
<text x="333.7" y="208.4">23</text>
<text x="333.7" y="204.9">24</text>
<text x="52.6" y="210.1">4</text>
<text x="56.1" y="211.9">LE</text>
<text x="77.9" y="215.4">OUT15</text>
<text x="83" y="211.9">!OE</text>
<text x="90.2" y="213.7">20</text>
<text x="90.2" y="210.1">21</text>
<text x="286.9" y="215.4">14</text>
<text x="292.5" y="210.1">3.3V</text>
<text x="316.9" y="213.7">LED_CON</text>
<text x="324.9" y="210.1">PI00</text>
<text x="333.7" y="211.9">22</text>
<text x="52.6" y="217.2">6</text>
<text x="52.6" y="220.7">7</text>
<text x="56.1" y="219">OUT1</text>
<text x="77.9" y="219">OUT14</text>
<text x="90.2" y="220.7">18</text>
<text x="90.2" y="217.2">19</text>
<text x="286.9" y="219">15</text>
<text x="292.5" y="217.2">NC</text>
<text x="292.5" y="220.7">USB_D-</text>
<text x="318.5" y="220.7">USB_D+</text>
<text x="333.7" y="219">20</text>
<text x="52.6" y="227.8">9</text>
<text x="56.1" y="222.5">OUT2</text>
<text x="77.9" y="226">OUT12</text>
<text x="77.9" y="222.5">OUT13</text>
<text x="90.2" y="224.3">17</text>
<text x="286.9" y="222.5">16</text>
<text x="286.9" y="226">17</text>
<text x="292.5" y="224.3">CSB</text>
<text x="292.5" y="227.8">MOSI</text>
<text x="323.5" y="227.8">MISO</text>
<text x="326" y="224.3">CLK</text>
<text x="333.7" y="226">18</text>
<text x="333.7" y="222.5">19</text>
<text x="50.6" y="231.3">10</text>
<text x="56.1" y="229.6">OUT4</text>
<text x="56.1" y="233.1">OUT5</text>
<text x="50.6" y="234.8">11</text>
<text x="50.6" y="238.4">12</text>
<text x="56.1" y="236.6">OUT6</text>
<text x="80" y="236.6">OUT9</text>
<text x="90.2" y="238.4">13</text>
<text x="90.2" y="234.8">14</text>
<text x="56.1" y="240.1">OUT7</text>
<text x="80" y="240.1">OUT8</text>
</g>
<g font-size="3.2" fill="#f00">
<text x="299.9" y="33.8">VDD_3</text>
<text x="312.5" y="32">48</text>
<text x="257.2" y="60.2">9</text>
<text x="260.7" y="62">VDDA</text>
<text x="299.9" y="76.1">VDD_2</text>
<text x="312.5" y="74.3">36</text>
<text x="255.2" y="113.1">24</text>
<text x="260.7" y="114.9">VDD_1</text>
<text x="81.7" y="201.3">VDD</text>
<text x="90.2" y="203.1">23</text>
<text x="90.2" y="199.6">24</text>
<text x="79" y="204.9">R-EXT</text>
</g>
<g font-size="3.2">
<text x="312.5" y="35.5">47</text>
<text x="300.5" y="37.3">VSS_3</text>
<text x="257.2" y="56.7">8</text>
<text x="260.7" y="58.5">VSSA</text>
<text x="104.4" y="75.7">1</text>
<text x="312.5" y="77.9">35</text>
<text x="104.4" y="79.3">2</text>
<text x="300.5" y="79.6">VSS_2</text>
<text x="255.2" y="109.6">23</text>
<text x="260.7" y="111.4">VSS_1</text>
<text x="52.6" y="213.7">5</text>
<text x="56.1" y="215.4">OUT0</text>
<text x="286.9" y="211.9">13</text>
<text x="292.5" y="213.7">GND</text>
<text x="333.7" y="215.4">21</text>
<text x="324.9" y="217.2">GND</text>
<text x="52.6" y="224.3">8</text>
<text x="56.1" y="226">OUT3</text>
<text x="90.2" y="227.8">16</text>
<text x="77.9" y="233.1">OUT10</text>
<text x="77.9" y="229.6">OUT11</text>
<text x="90.2" y="231.3">15</text>
</g>
</svg>
